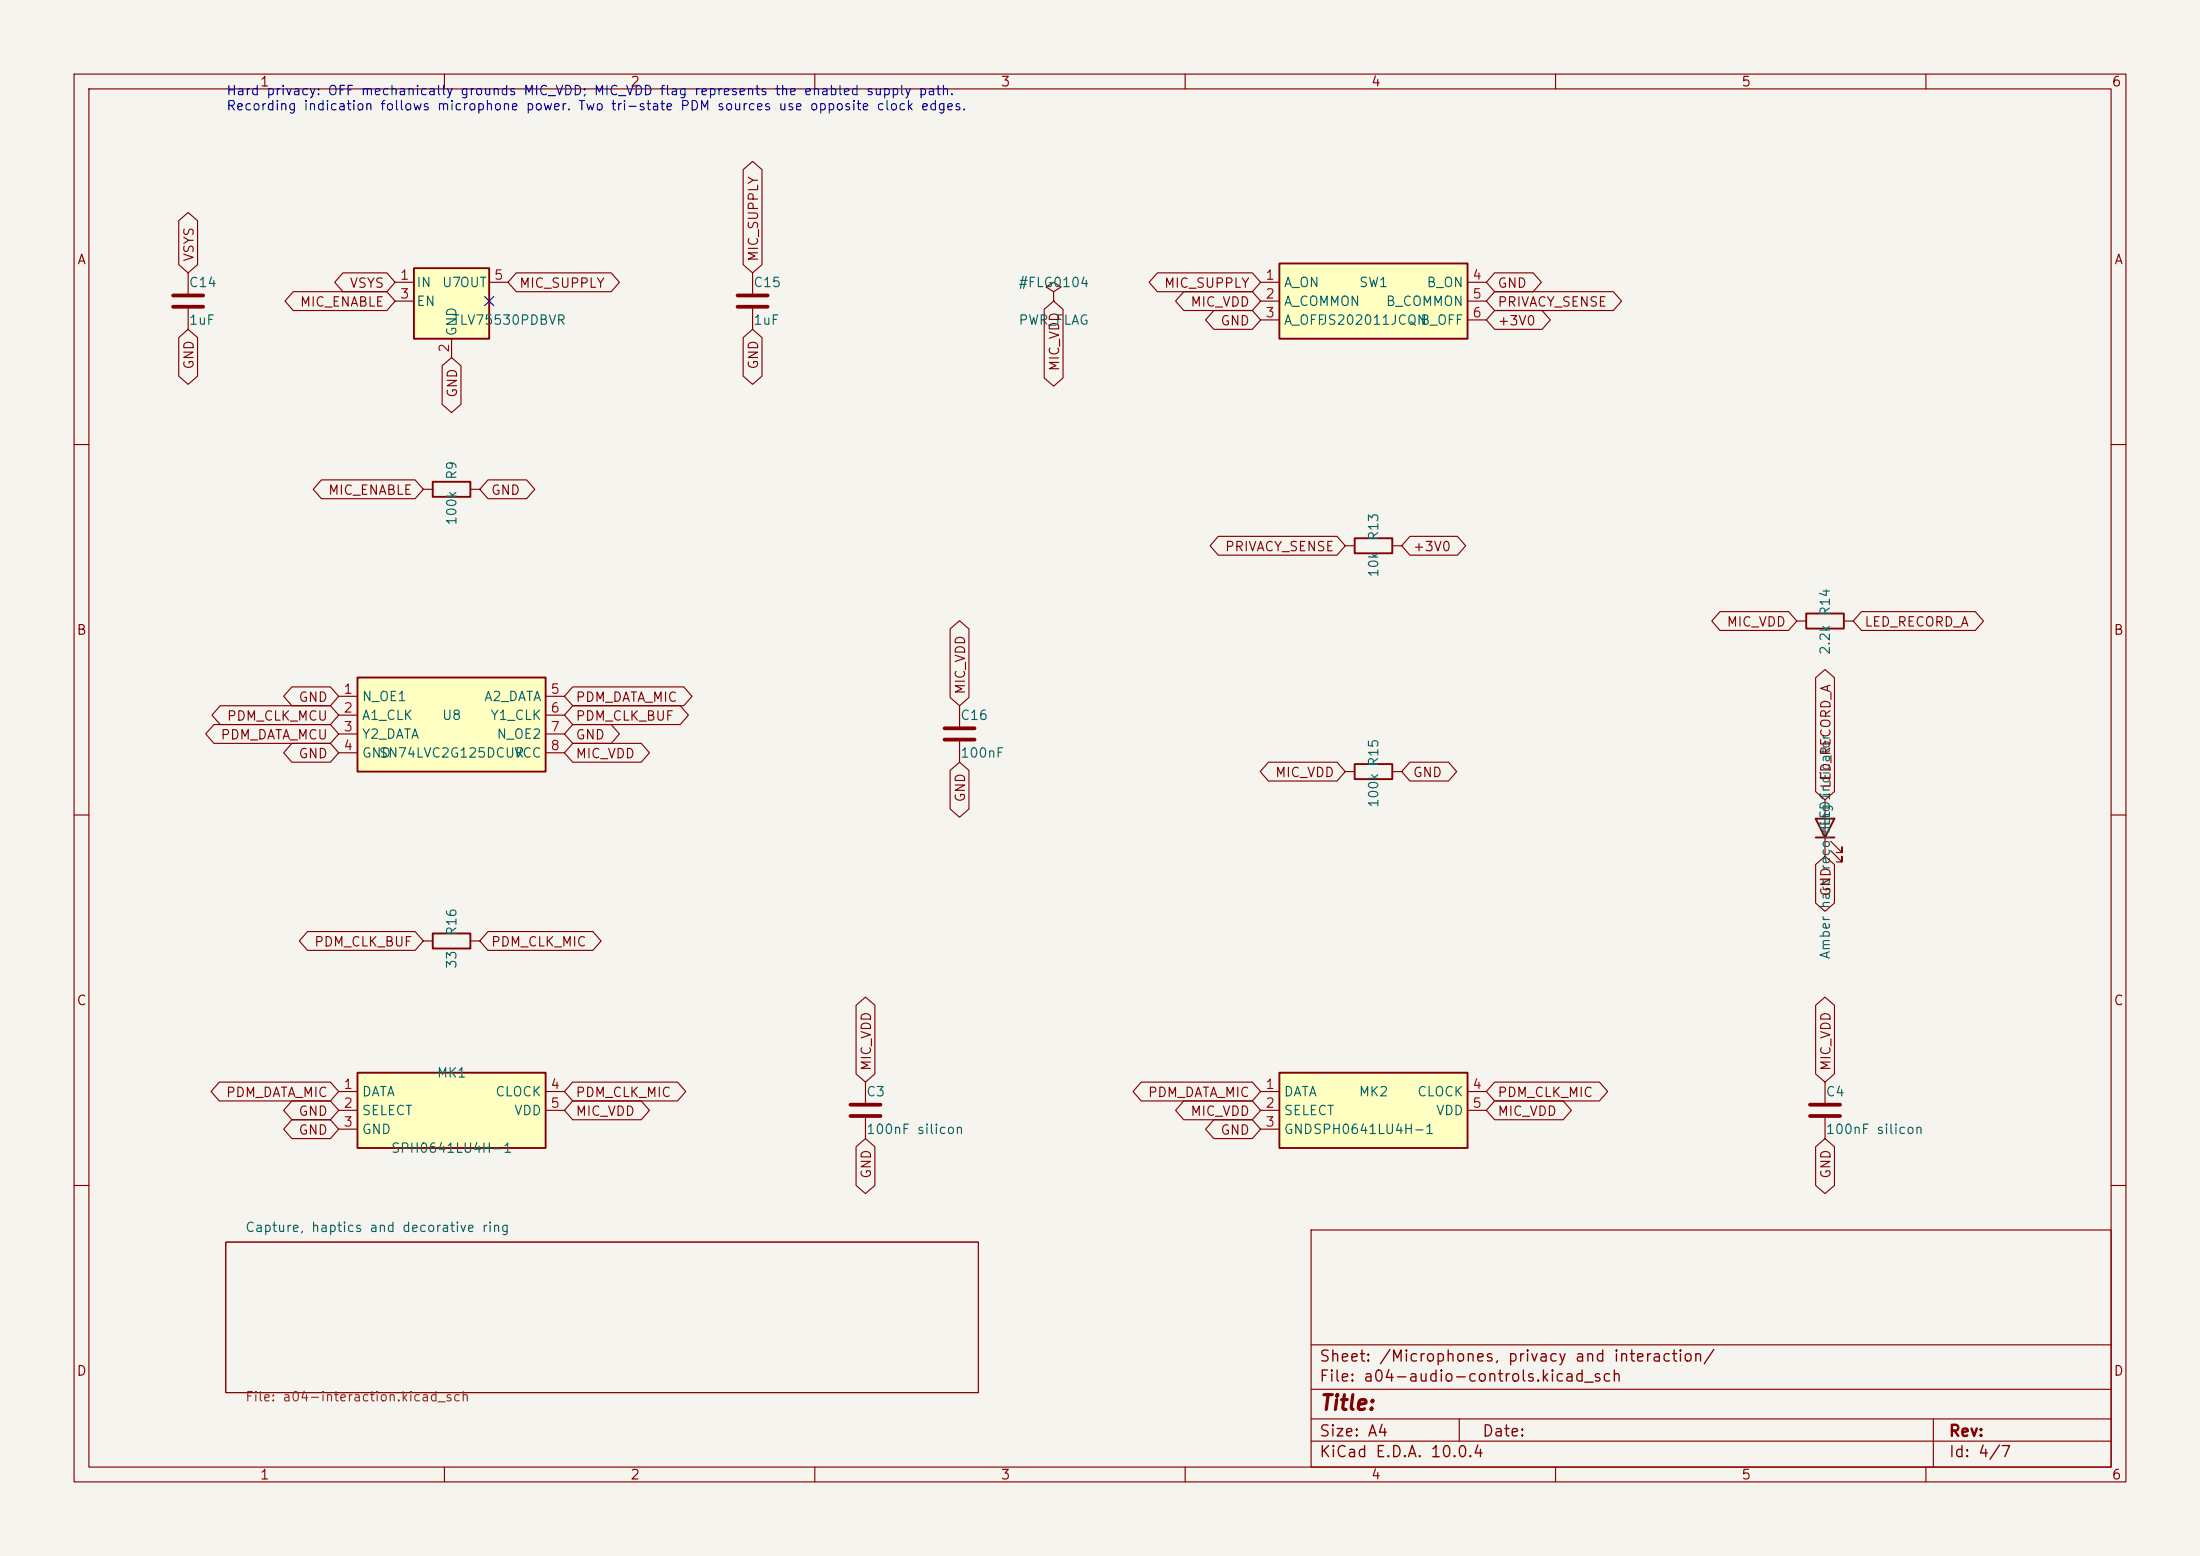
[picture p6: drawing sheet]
<svg xmlns="http://www.w3.org/2000/svg" width="297mm" height="210mm" viewBox="0 0 297 210" stroke-linecap="round" stroke-linejoin="round" font-family="sans-serif">
<path d="M0 0h297v210h-297z" fill="#f5f4ef" stroke="#f5f4ef" stroke-width=".14"/>
<g fill="none" stroke="#840000" stroke-width=".15">
<path d="M10 10h277v190h-277zM12 12h273v186h-273zM60 10v2M110 10v2M160 10v2M210 10v2M260 10v2M101.6 36.8v2.8M101.6 41.7v2.8M10 60h2M285 60h2M10 110h2"/>
<path d="M285 110h2M10 160h2M177 166h108v32h-108zM285 160h2M60 198v2M110 198v2M160 198v2M177 194.5h108M177 191.5h108M177 187.5h108M177 181.5h108M197 191.5v3"/>
<path d="M210 198v2M260 198v2M261 191.5v6.5"/>
</g>
<path d="M30.5 167.6h101.6v20.4h-101.6z" fill="none" stroke="#840000" stroke-width=".14"/>
<path d="M99.6 39.9h4M99.6 41.4h4" fill="none" stroke="#840000" stroke-width=".51"/>
<path d="M48.3 91.4h25.4v12.7h-25.4z" fill="#ffffc2"/>
<path d="M58.4 65h5.1v2.1h-5.1zM48.3 91.4h25.4v12.7h-25.4z" fill="none" stroke="#840000" stroke-width=".25"/>
<path d="M57.1 66h1.3M63.5 66h1.3M45.7 94h2.6M45.7 96.5h2.6M45.7 99.1h2.6M73.7 94h2.5M73.7 96.5h2.5M73.7 99.1h2.5M45.7 101.6h2.6M73.7 101.6h2.5" fill="none" stroke="#840000" stroke-width=".15"/>
<path d="M55.9 36.2h10.1v9.5h-10.1z" fill="#ffffc2"/>
<path d="M55.9 36.2h10.1v9.5h-10.1zM58.4 126h5.1v2h-5.1z" fill="none" stroke="#840000" stroke-width=".25"/>
<path d="M25.4 36.8v2.8M53.3 38.1h2.6M66 38.1h2.6M25.4 41.7v2.8M53.3 40.6h2.6M61 45.7v2.6M129.5 95.3v2.7M129.5 100.1v2.8M57.1 127h1.3M63.5 127h1.3" fill="none" stroke="#840000" stroke-width=".15"/>
<path d="M23.4 39.9h4M23.4 41.4h4M127.5 98.3h4.1M127.5 99.8h4.1" fill="none" stroke="#840000" stroke-width=".51"/>
<path d="M48.3 144.8h25.4v10.1h-25.4z" fill="#ffffc2"/>
<path d="M182.9 72.6h5.1v2.1h-5.1zM243.8 82.8h5.1v2h-5.1zM182.9 103.1h5.1v2.1h-5.1zM245.1 110.5h2.5l-1.2 2.5zM245.1 113h2.5M48.3 144.8h25.4v10.1h-25.4z" fill="none" stroke="#840000" stroke-width=".25"/>
<g fill="none" stroke="#840000" stroke-width=".15">
<path d="M142.2 39.4l1.1-.7-1.1-.6-1 .6 1 .7v1.2M142.2 40.6h.1M181.6 73.7h1.3M188 73.7h1.2M242.6 83.8h1.2M248.9 83.8h1.3M181.6 104.1h1.3M188 104.1h1.2M246.4 108v7.6M247.1 114.8l1.6 1.5v-.7v.7h-.8M247.1 113.5l1.6 1.6v-.8v.8h-.8M45.7 147.3h2.6"/>
<path d="M45.7 149.9h2.6M45.7 152.4h2.6M73.7 147.3h2.5M73.7 149.9h2.5M116.8 146.1v2.7M116.8 150.9v2.8"/>
</g>
<path d="M114.8 149.1h4.1M114.8 150.6h4.1" fill="none" stroke="#840000" stroke-width=".51"/>
<path d="M172.7 144.8h25.4v10.1h-25.4z" fill="#ffffc2"/>
<path d="M172.7 144.8h25.4v10.1h-25.4z" fill="none" stroke="#840000" stroke-width=".25"/>
<path d="M170.2 147.3h2.5M170.2 149.9h2.5M170.2 152.4h2.5M198.1 147.3h2.6M198.1 149.9h2.6M246.4 146.1v2.7M246.4 150.9v2.8" fill="none" stroke="#840000" stroke-width=".15"/>
<path d="M244.3 149.1h4.1M244.3 150.6h4.1" fill="none" stroke="#840000" stroke-width=".51"/>
<path d="M172.7 35.6h25.4v10.1h-25.4z" fill="#ffffc2"/>
<path d="M172.7 35.6h25.4v10.1h-25.4z" fill="none" stroke="#840000" stroke-width=".25"/>
<g fill="none" stroke="#840000" stroke-width=".15">
<path d="M24.1 29.8l1.3-1.1 1.3 1.1v5.9l-1.3 1.1-1.3-1.1zM39.6 39.4h12.6l1.1 1.2-1.1 1.3h-12.6l-1.1-1.3zM46.3 36.8h5.9l1.1 1.3-1.1 1.3h-5.9l-1.1-1.3zM69.7 36.8h12.8l1.1 1.3-1.1 1.3h-12.8l-1.1-1.3zM100.3 22.9l1.3-1.1 1.3 1.1v12.8l-1.3 1.1-1.3-1.1zM156.2 36.8h12.9l1.1 1.3-1.1 1.3h-12.9l-1.1-1.3zM159.8 39.4h9.3l1.1 1.2-1.1 1.3h-9.3l-1.1-1.3zM170.2 38.1h2.5M198.1 38.1h2.6M201.8 39.4h16l1.1 1.2-1.1 1.3h-16l-1.1-1.3zM201.8 36.8h5.2l1.1 1.3-1.1 1.3h-5.2l-1.1-1.3zM24.1 45.6l1.3-1.1 1.3 1.1v5.2l-1.3 1.1-1.3-1.1z"/>
<path d="M59.7 49.4l1.3-1.1 1.2 1.1v5.2l-1.2 1.1-1.3-1.1zM100.3 45.6l1.3-1.1 1.3 1.1v5.2l-1.3 1.1-1.3-1.1zM141 41.8l1.2-1.2 1.3 1.2v9.2l-1.3 1.1-1.2-1.1zM163.9 41.9h5.2l1.1 1.3-1.1 1.3h-5.2l-1.1-1.3zM170.2 40.6h2.5M170.2 43.2h2.5M198.1 40.6h2.6M198.1 43.2h2.6M201.8 41.9h6.4l1.1 1.3-1.1 1.3h-6.4l-1.1-1.3zM43.4 64.8h12.6l1.1 1.2-1.1 1.3h-12.6l-1.1-1.3zM65.9 64.8h5.2l1.1 1.2-1.1 1.3h-5.2l-1.1-1.3zM164.5 72.4h16l1.1 1.3-1.1 1.2h-16l-1.1-1.2z"/>
<path d="M190.3 72.4h6.5l1.1 1.3-1.1 1.2h-6.5l-1.1-1.2zM28.9 97.8h15.7l1.1 1.3-1.1 1.2h-15.7l-1.1-1.2zM29.7 95.2h14.9l1.1 1.3-1.1 1.3h-14.9l-1.1-1.3zM39.4 92.7h5.2l1.1 1.3-1.1 1.3h-5.2l-1.1-1.3zM77.3 92.7h15l1.1 1.3-1.1 1.3h-15l-1.1-1.3zM77.3 95.2h14.5l1.1 1.3-1.1 1.3h-14.5l-1.1-1.3zM77.3 97.8h5.2l1.1 1.3-1.1 1.2h-5.2l-1.1-1.2zM128.3 84.9l1.2-1.1 1.3 1.1v9.2l-1.3 1.2-1.2-1.2zM232.2 82.5h9.3l1.1 1.3-1.1 1.3h-9.3l-1.1-1.3zM245.1 91.5l1.3-1.1 1.3 1.1v15.3l-1.3 1.2-1.3-1.2zM251.3 82.5h15.4l1.1 1.3-1.1 1.3h-15.4l-1.1-1.3zM39.4 100.3h5.2l1.1 1.3-1.1 1.3h-5.2l-1.1-1.3z"/>
<path d="M77.3 100.3h9.3l1.1 1.3-1.1 1.3h-9.3l-1.1-1.3zM128.3 104l1.2-1.1 1.3 1.1v5.2l-1.3 1.1-1.2-1.1zM171.2 102.9h9.3l1.1 1.2-1.1 1.3h-9.3l-1.1-1.3zM190.3 102.9h5.2l1.2 1.2-1.2 1.3h-5.2l-1.1-1.3zM245.1 116.7l1.3-1.1 1.3 1.1v5.2l-1.3 1.1-1.3-1.1zM41.5 125.7h14.5l1.1 1.3-1.1 1.3h-14.5l-1.1-1.3zM65.9 125.7h14.1l1.1 1.3-1.1 1.3h-14.1l-1.1-1.3zM115.6 135.7l1.2-1.1 1.3 1.1v9.2l-1.3 1.2-1.2-1.2zM245.1 135.7l1.3-1.1 1.3 1.1v9.2l-1.3 1.2-1.3-1.2zM29.6 146h15l1.1 1.3-1.1 1.3h-15l-1.1-1.3zM39.4 148.6h5.2l1.1 1.3-1.1 1.2h-5.2l-1.1-1.2zM39.4 151.1h5.2l1.1 1.3-1.1 1.3h-5.2l-1.1-1.3z"/>
<path d="M77.3 146h14.2l1.1 1.3-1.1 1.3h-14.2l-1.1-1.3zM77.3 148.6h9.3l1.1 1.3-1.1 1.2h-9.3l-1.1-1.2zM115.6 154.8l1.2-1.1 1.3 1.1v5.2l-1.3 1.1-1.2-1.1zM154.1 146h15l1.1 1.3-1.1 1.3h-15l-1.1-1.3zM159.8 148.6h9.3l1.1 1.3-1.1 1.2h-9.3l-1.1-1.2zM163.9 151.1h5.2l1.1 1.3-1.1 1.3h-5.2l-1.1-1.3zM201.8 146h14.1l1.1 1.3-1.1 1.3h-14.1l-1.1-1.3zM201.8 148.6h9.2l1.1 1.3-1.1 1.2h-9.2l-1.1-1.2zM245.1 154.8l1.3-1.1 1.3 1.1v5.2l-1.3 1.1-1.3-1.1z"/>
</g>
<path d="M65.4 40l1.2 1.2M66.6 40l-1.2 1.2" fill="none" stroke="#000084" stroke-width=".15"/>
<text font-size="2" fill="#840000" x="178" y="190.8">Title:</text>
<g font-size="1.5" fill="#840000">
<text x="178" y="184.2">Sheet: /Microphones, privacy and interaction/</text>
<text x="178" y="186.9">File: a04-audio-controls.kicad_sch</text>
<text x="178" y="197.1">KiCad E.D.A. 10.0.4</text>
<text x="178" y="194.3">Size: A4</text>
<text x="200" y="194.3">Date:</text>
<text x="263" y="194.3">Rev:</text>
<text x="263" y="197.1">Id: 4/7</text>
</g>
<g font-size="1.3" fill="#840000">
<text x="35" y="12">1</text>
<text x="85" y="12">2</text>
<text x="135" y="12">3</text>
<text x="185" y="12">4</text>
<text x="235" y="12">5</text>
<text x="285" y="12">6</text>
<text x="10.3" y="36">A</text>
<text x="26.5" y="35.4" transform="rotate(-90 26.5 35.4)">VSYS</text>
<text x="102.7" y="35.4" transform="rotate(-90 102.7 35.4)">MIC_SUPPLY</text>
<text x="285.3" y="36">A</text>
<text x="40.4" y="41.7">MIC_ENABLE</text>
<text x="47.1" y="39.2">VSYS</text>
<text x="70" y="39.2">MIC_SUPPLY</text>
<text x="157.1" y="39.2">MIC_SUPPLY</text>
<text x="160.6" y="41.7">MIC_VDD</text>
<text x="202.1" y="41.7">PRIVACY_SENSE</text>
<text x="202.1" y="39.2">GND</text>
<text x="164.7" y="44.2">GND</text>
<text x="202.1" y="44.2">+3V0</text>
<text x="26.5" y="50" transform="rotate(-90 26.5 50)">GND</text>
<text x="62" y="53.8" transform="rotate(-90 62 53.8)">GND</text>
<text x="102.7" y="50" transform="rotate(-90 102.7 50)">GND</text>
<text x="143.3" y="50.2" transform="rotate(-90 143.3 50.2)">MIC_VDD</text>
<text x="44.2" y="67.1">MIC_ENABLE</text>
<text x="66.2" y="67.1">GND</text>
<text x="165.3" y="74.7">PRIVACY_SENSE</text>
<text x="190.7" y="74.7">+3V0</text>
<text x="10.3" y="86">B</text>
<text x="233" y="84.9">MIC_VDD</text>
<text x="251.6" y="84.9">LED_RECORD_A</text>
<text x="285.3" y="86">B</text>
<text x="40.2" y="95">GND</text>
<text x="77.6" y="95">PDM_DATA_MIC</text>
<text x="130.6" y="93.8" transform="rotate(-90 130.6 93.8)">MIC_VDD</text>
<text x="29.7" y="100.1">PDM_DATA_MCU</text>
<text x="30.5" y="97.6">PDM_CLK_MCU</text>
<text x="77.6" y="97.6">PDM_CLK_BUF</text>
<text x="77.6" y="100.1">GND</text>
<text x="40.2" y="102.7">GND</text>
<text x="77.6" y="102.7">MIC_VDD</text>
<text x="172.1" y="105.2">MIC_VDD</text>
<text x="190.7" y="105.2">GND</text>
<text x="130.6" y="108.4" transform="rotate(-90 130.6 108.4)">GND</text>
<text x="247.4" y="121.1" transform="rotate(-90 247.4 121.1)">GND</text>
<text x="42.3" y="128.1">PDM_CLK_BUF</text>
<text x="66.2" y="128.1">PDM_CLK_MIC</text>
<text x="10.3" y="136">C</text>
<text x="285.3" y="136">C</text>
<text x="30.4" y="148.4">PDM_DATA_MIC</text>
<text x="77.6" y="148.4">PDM_CLK_MIC</text>
<text x="117.9" y="144.6" transform="rotate(-90 117.9 144.6)">MIC_VDD</text>
<text x="154.9" y="148.4">PDM_DATA_MIC</text>
<text x="202.1" y="148.4">PDM_CLK_MIC</text>
<text x="247.4" y="144.6" transform="rotate(-90 247.4 144.6)">MIC_VDD</text>
<text x="40.2" y="150.9">GND</text>
<text x="40.2" y="153.5">GND</text>
<text x="77.6" y="150.9">MIC_VDD</text>
<text x="160.6" y="150.9">MIC_VDD</text>
<text x="164.7" y="153.5">GND</text>
<text x="202.1" y="150.9">MIC_VDD</text>
<text x="117.9" y="159.2" transform="rotate(-90 117.9 159.2)">GND</text>
<text x="247.4" y="159.2" transform="rotate(-90 247.4 159.2)">GND</text>
<text x="10.3" y="186">D</text>
<text x="285.3" y="186">D</text>
<text x="35" y="200">1</text>
<text x="85" y="200">2</text>
<text x="135" y="200">3</text>
<text x="185" y="200">4</text>
<text x="235" y="200">5</text>
<text x="285" y="200">6</text>
</g>
<g font-size="1.3" fill="#0000c2">
<text x="30.5" y="13.2">Hard privacy: OFF mechanically grounds MIC_VDD; MIC_VDD flag represents the enabled supply path.</text>
<text x="30.5" y="15.2">Recording indication follows microphone power. Two tri-state PDM sources use opposite clock edges.</text>
</g>
<g font-size="1.3" fill="#006464">
<text x="25.4" y="39.1">C14</text>
<text x="56.1" y="39.1">IN</text>
<text x="56.1" y="41.6">EN</text>
<text x="59.6" y="39.1">U7OUT</text>
<text x="101.6" y="39.1">C15</text>
<text x="137.4" y="39.1">#FLG0104</text>
<text x="173.2" y="39.1">A_ON</text>
<text x="173.2" y="41.6">A_COMMON</text>
<text x="183.4" y="39.1">SW1</text>
<text x="187" y="41.6">B_COMMON</text>
<text x="192.5" y="39.1">B_ON</text>
<text x="25.4" y="44.2">1uF</text>
<text x="61" y="44.2">TLV75530PDBVR</text>
<text x="61.9" y="45.5" transform="rotate(-90 61.9 45.5)">GND</text>
<text x="101.6" y="44.2">1uF</text>
<text x="137.4" y="44.2">PWR_FLAG</text>
<text x="173.2" y="44.2">A_OFF</text>
<text x="178.2" y="44.2">JS202011JCQN</text>
<text x="191.7" y="44.2">B_OFF</text>
<text x="61.9" y="64.8" transform="rotate(-90 61.9 64.8)">R9</text>
<text x="61.9" y="71" transform="rotate(-90 61.9 71)">100k</text>
<text x="186.4" y="73.1" transform="rotate(-90 186.4 73.1)">R13</text>
<text x="186.4" y="78" transform="rotate(-90 186.4 78)">10k</text>
<text x="247.4" y="83.2" transform="rotate(-90 247.4 83.2)">R14</text>
<text x="247.4" y="88.5" transform="rotate(-90 247.4 88.5)">2.2k</text>
<text x="48.8" y="95">N_OE1</text>
<text x="65.3" y="95">A2_DATA</text>
<text x="48.8" y="97.5">A1_CLK</text>
<text x="48.8" y="100">Y2_DATA</text>
<text x="59.6" y="97.5">U8</text>
<text x="66.1" y="97.5">Y1_CLK</text>
<text x="67" y="100">N_OE2</text>
<text x="129.5" y="97.5">C16</text>
<text x="48.8" y="102.6">GND</text>
<text x="51.1" y="102.6">SN74LVC2G125DCUR</text>
<text x="69.3" y="102.6">VCC</text>
<text x="129.5" y="102.6">100nF</text>
<text x="186.4" y="109.1" transform="rotate(-90 186.4 109.1)">100k R15</text>
<text x="247.4" y="111.6" transform="rotate(-90 247.4 111.6)">LED1 LED_RECORD_A</text>
<text x="61.9" y="130.9" transform="rotate(-90 61.9 130.9)">33</text>
<text x="61.9" y="126.4" transform="rotate(-90 61.9 126.4)">R16</text>
<text x="247.4" y="129.6" transform="rotate(-90 247.4 129.6)">Amber hard recording indicator</text>
<text x="48.8" y="148.3">DATA</text>
<text x="58.9" y="145.8">MK1</text>
<text x="66.8" y="148.3">CLOCK</text>
<text x="116.8" y="148.3">C3</text>
<text x="173.2" y="148.3">DATA</text>
<text x="183.4" y="148.3">MK2</text>
<text x="191.2" y="148.3">CLOCK</text>
<text x="246.4" y="148.3">C4</text>
<text x="48.8" y="150.8">SELECT</text>
<text x="48.8" y="153.4">GND</text>
<text x="52.7" y="155.9">SPH0641LU4H-1</text>
<text x="69.3" y="150.8">VDD</text>
<text x="116.8" y="153.4">100nF silicon</text>
<text x="173.2" y="150.8">SELECT</text>
<text x="173.2" y="153.4">GNDSPH0641LU4H-1</text>
<text x="193.8" y="150.8">VDD</text>
<text x="246.4" y="153.4">100nF silicon</text>
<text x="33" y="166.6">Capture, haptics and decorative ring</text>
</g>
<g font-size="1.3" fill="#a90000">
<text x="53.9" y="38.1">1</text>
<text x="53.9" y="40.6">3</text>
<text x="66.6" y="38.1">5</text>
<text x="170.7" y="38.1">1</text>
<text x="170.7" y="40.6">2</text>
<text x="198.7" y="38.1">4</text>
<text x="198.7" y="40.6">5</text>
<text x="60.9" y="47.7" transform="rotate(-90 60.9 47.7)">2</text>
<text x="170.7" y="43.2">3</text>
<text x="198.7" y="43.2">6</text>
<text x="46.3" y="94">1</text>
<text x="74.2" y="94">5</text>
<text x="46.3" y="96.5">2</text>
<text x="46.3" y="99">3</text>
<text x="46.3" y="101.6">4</text>
<text x="74.2" y="96.5">6</text>
<text x="74.2" y="99">7</text>
<text x="74.2" y="101.6">8</text>
<text x="46.3" y="147.3">1</text>
<text x="46.3" y="149.8">2</text>
<text x="74.2" y="147.3">4</text>
<text x="74.2" y="149.8">5</text>
<text x="170.7" y="147.3">1</text>
<text x="170.7" y="149.8">2</text>
<text x="198.7" y="147.3">4</text>
<text x="198.7" y="149.8">5</text>
<text x="46.3" y="152.4">3</text>
<text x="170.7" y="152.4">3</text>
</g>
<text font-size="1.3" fill="#725600" x="33" y="189.5">File: a04-interaction.kicad_sch</text>
</svg>
